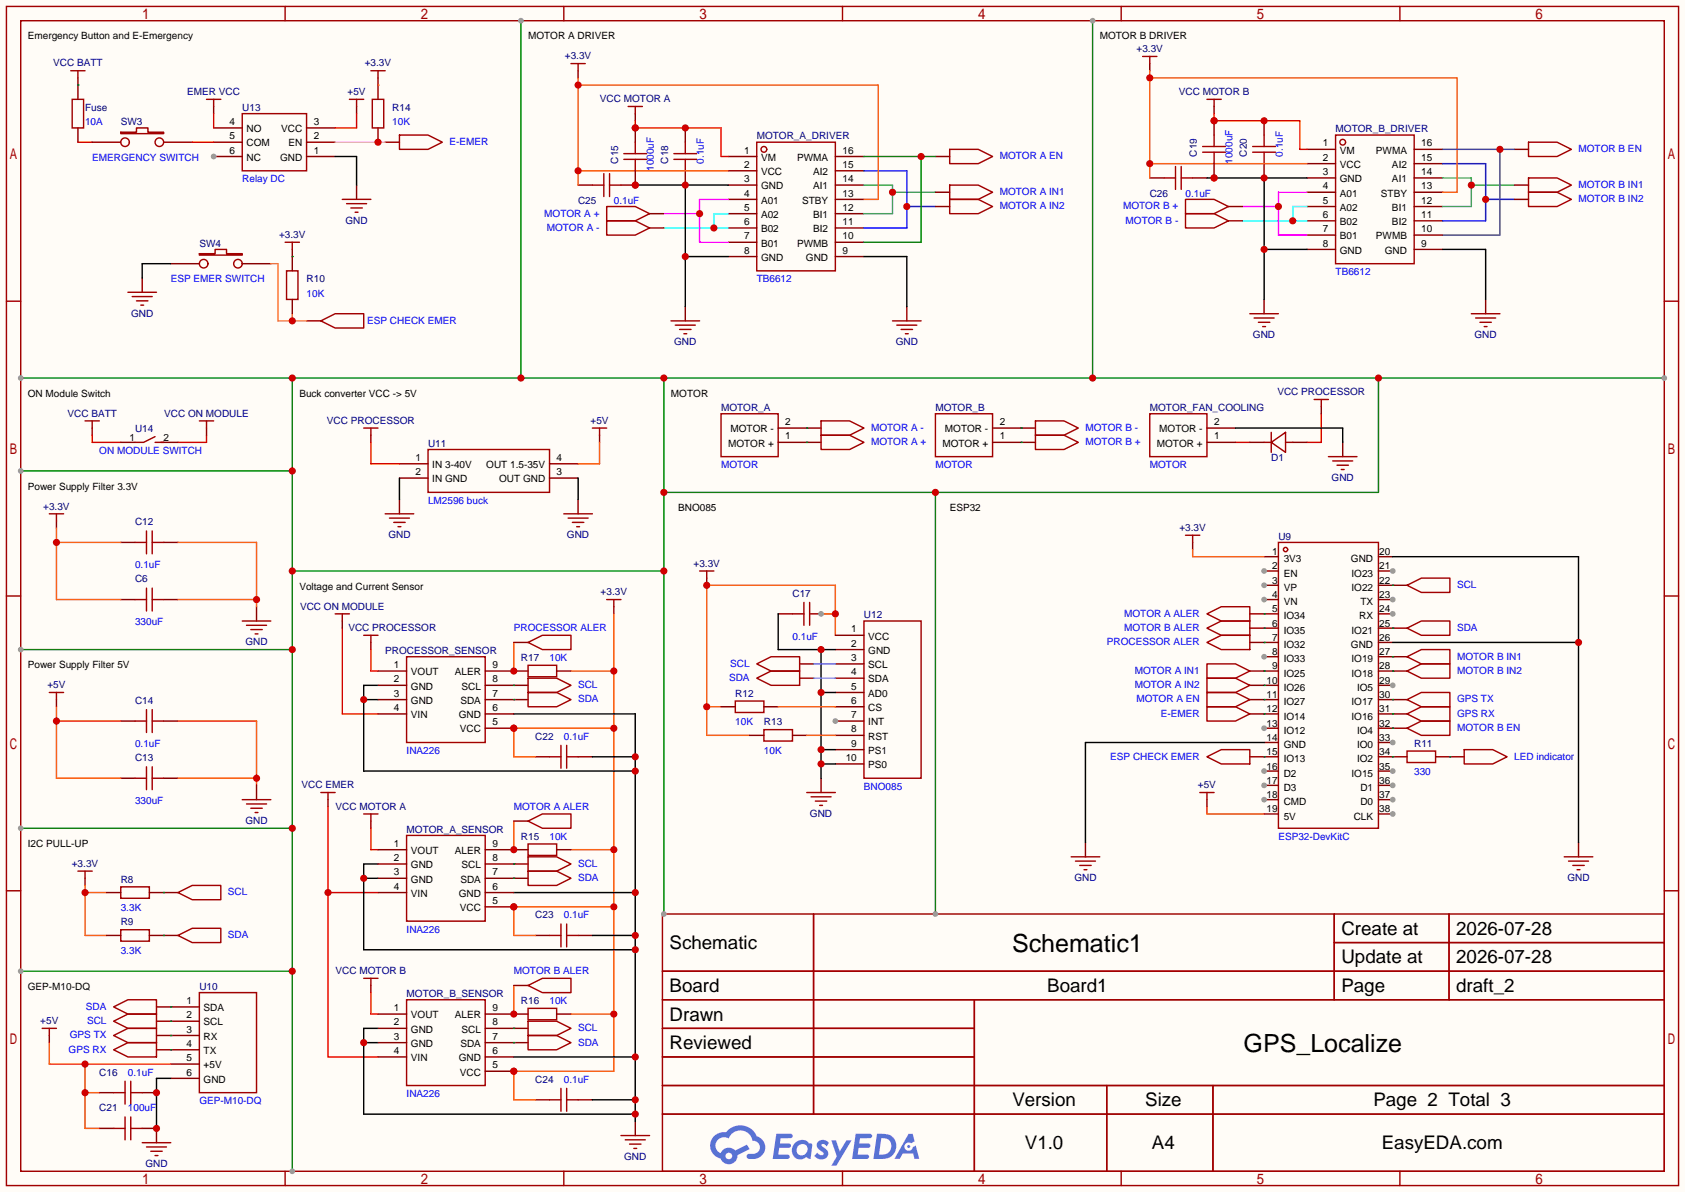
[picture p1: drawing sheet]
<svg xmlns="http://www.w3.org/2000/svg" width="299mm" height="212mm" viewBox="0 0 299 212" stroke-linecap="round" stroke-linejoin="round" font-family="sans-serif">
<path d="M0 0h299.5v211.8h-299.5z" fill="#fffcf7"/>
<g fill="none" stroke="#a10000" stroke-width=".25">
<path d="M1.1 1.1h297.2v209.6h-297.2zM3.7 3.7h292.1v204.5h-292.1zM50.7 1.1v2.6M100.2 1.1v2.6M149.7 1.1v2.6M199.3 1.1v2.6M248.8 1.1v2.6M1.1 53.5h2.6M295.8 53.5h2.5M1.1 105.9h2.6M295.8 105.9h2.5M1.1 158.3h2.6"/>
<path d="M295.8 158.3h2.5M117.7 162.4h178.1v45.8h-178.1zM117.7 172.6h178.1M117.7 177.7h178.1M144.6 162.4v35.6M173.2 177.7v30.5M237.1 162.4v15.3M237.1 167.5h58.7M257.5 162.4v15.3M117.7 182.8h55.5M117.7 192.9h178.1M117.7 187.8h55.5"/>
<path d="M117.7 198h178.1M196.7 192.9v15.3M215.6 192.9v15.3M50.7 208.2v2.5M100.2 208.2v2.5M149.7 208.2v2.5M199.3 208.2v2.5M248.8 208.2v2.5"/>
</g>
<g fill="#5487ff">
<path d="M145.5 202.8a1.3 1.3 0 0 1 1.8 .3l-.4 .6a.54 .54 0 0 0-.9-.2l.1 .2a1.58 1.58 0 0 1 1.1 1.6 1.43 1.43 0 0 1-2.5 .1l.5-.6a.64 .64 0 0 0 .5 .5 .64 .64 0 0 0 .7-.3l-.2-.2a1.6 1.6 0 0 1-1-1.6z"/>
<path d="M147.7 202.7h.9l.7 1.9 1.1-1.9h.9l-2.7 4.5h-.9l1-1.7z"/>
<path d="M138 201.5h1.6a1.31 1.31 0 0 1 1.2 .2 .4 .4 0 0 1-.3 .6h-1.8l-.1 .9h1.6a.4 .4 0 0 1 .4 .4 .4 .4 0 0 1-.4 .4h-1.7l-.2 1.2h.8a1.23 1.23 0 0 1 1.2 .2 .39 .39 0 0 1-.3 .6h-2.7z"/>
<path d="M152.1 201.5h1.6a1.32 1.32 0 0 1 1.3 .2 .39 .39 0 0 1-.4 .6h-1.7l-.2 .9h1.7a.4 .4 0 0 1 .3 .4 .4 .4 0 0 1-.4 .4h-1.7l-.2 1.2h.8a1.23 1.23 0 0 1 1.2 .2 .39 .39 0 0 1-.3 .6h-2.7z"/>
<path d="M161.5 201.5h.7l.4 1.3-.7 .4a.75 .75 0 0 0-1.1 .3 .75 .75 0 0 0 .5 1 .75 .75 0 0 0 .9-.6l.6-.3 .6 2.4h-.9l-.2-1h-1.9l-.5 1h-.9z"/>
<path d="M155.9 201.5l-.7 4.5h1.5a2.27 2.27 0 0 0 2.6-2.3 2.27 2.27 0 0 0-2.7-2.2zM156.6 202.3a1.5 1.5 0 0 1 1.8 1.5 1.5 1.5 0 0 1-1.9 1.4h-.3z"/>
<path d="M141.3 203.1a1.62 1.62 0 0 0-.4 2.1 1.62 1.62 0 0 0 2 .7l.4-.3 .3 .3 .5 .1 .3-2.5-.2-.3h-.4a1.58 1.58 0 0 0-2.5-.1zM141.9 203.6a.98 .98 0 0 1 1.5 .2 .98 .98 0 0 1-.6 1.5 .94 .94 0 0 1-1.2-.4 .94 .94 0 0 1 .3-1.3z"/>
<path d="M126.9 201.9a2.37 2.37 0 0 0 1.2 4 1.54 1.54 0 0 0 1.7 1 1.54 1.54 0 0 0 1.3-1.6l2.1-1.1-.5-.8-2 1.1a1.57 1.57 0 0 0-2.6 .4 1.5 1.5 0 0 1-.8-2.1 1.5 1.5 0 0 1 2.2-.5 2.23 2.23 0 0 1 2.3-1.4 2.23 2.23 0 0 1 2 1.8 1.16 1.16 0 0 1 1.2 1.1 1.16 1.16 0 0 1-1 1.3h-.7a.47 .47 0 0 0-.6 .3 .47 .47 0 0 0 .4 .6 2.23 2.23 0 0 0 2.3-.7 2.23 2.23 0 0 0 .4-2.3 2.16 2.16 0 0 0-1.3-1.1 3.2 3.2 0 0 0-5.4-.7l-1.2 .1zM129 205.4a.58 .58 0 0 1 1.1 0 .58 .58 0 0 1-1.1 0z"/>
<circle cx="161.5" cy="203.8" r=".28"/>
</g>
<g fill="none" stroke="#a10000" stroke-width=".25">
<path d="M227.2 96.4h17.8v50.8h-17.8z"/>
<circle cx="228.5" cy="97.7" r=".38"/>
</g>
<path d="M224.7 98.9h2.5M224.7 101.5h2.5" fill="none" stroke="#870000" stroke-width=".25"/>
<circle cx="224.7" cy="101.5" r=".51" fill="#999"/>
<path d="M224.7 104h2.5" fill="none" stroke="#870000" stroke-width=".25"/>
<circle cx="224.7" cy="104" r=".51" fill="#999"/>
<path d="M224.7 106.6h2.5" fill="none" stroke="#870000" stroke-width=".25"/>
<circle cx="224.7" cy="106.6" r=".51" fill="#999"/>
<path d="M224.7 109.1h2.5M224.7 111.6h2.5M224.7 114.2h2.5M224.7 116.7h2.5" fill="none" stroke="#870000" stroke-width=".25"/>
<circle cx="224.7" cy="116.7" r=".51" fill="#999"/>
<path d="M224.7 119.3h2.5M224.7 121.8h2.5M224.7 124.3h2.5M224.7 126.9h2.5M224.7 129.4h2.5" fill="none" stroke="#870000" stroke-width=".25"/>
<circle cx="224.7" cy="129.4" r=".51" fill="#999"/>
<path d="M224.7 132h2.5M224.7 134.5h2.5M224.7 137h2.5" fill="none" stroke="#870000" stroke-width=".25"/>
<circle cx="224.7" cy="137" r=".51" fill="#999"/>
<path d="M224.7 139.6h2.5" fill="none" stroke="#870000" stroke-width=".25"/>
<circle cx="224.7" cy="139.6" r=".51" fill="#999"/>
<path d="M224.7 142.1h2.5" fill="none" stroke="#870000" stroke-width=".25"/>
<circle cx="224.7" cy="142.1" r=".51" fill="#999"/>
<path d="M245 98.9h2.5M245 101.5h2.5M224.7 144.7h2.5" fill="none" stroke="#870000" stroke-width=".25"/>
<circle cx="247.5" cy="101.5" r=".51" fill="#999"/>
<path d="M245 104h2.5M245 106.6h2.5" fill="none" stroke="#870000" stroke-width=".25"/>
<circle cx="247.5" cy="106.6" r=".51" fill="#999"/>
<path d="M245 109.1h2.5" fill="none" stroke="#870000" stroke-width=".25"/>
<circle cx="247.5" cy="109.1" r=".51" fill="#999"/>
<path d="M245 111.6h2.5M245 114.2h2.5M245 116.7h2.5M245 119.3h2.5M245 121.8h2.5" fill="none" stroke="#870000" stroke-width=".25"/>
<circle cx="247.5" cy="121.8" r=".51" fill="#999"/>
<path d="M245 124.3h2.5M245 126.9h2.5M245 129.4h2.5M245 132h2.5" fill="none" stroke="#870000" stroke-width=".25"/>
<circle cx="247.5" cy="132" r=".51" fill="#999"/>
<path d="M245 134.5h2.5M245 137h2.5" fill="none" stroke="#870000" stroke-width=".25"/>
<circle cx="247.5" cy="137" r=".51" fill="#999"/>
<path d="M245 139.6h2.5" fill="none" stroke="#870000" stroke-width=".25"/>
<circle cx="247.5" cy="139.6" r=".51" fill="#999"/>
<path d="M245 142.1h2.5" fill="none" stroke="#870000" stroke-width=".25"/>
<circle cx="247.5" cy="142.1" r=".51" fill="#999"/>
<path d="M245 144.7h2.5" fill="none" stroke="#870000" stroke-width=".25"/>
<circle cx="247.5" cy="144.7" r=".51" fill="#999"/>
<g fill="none" stroke="#870000" stroke-width=".25">
<path d="M102.7 32.9h2.6M110.4 32.9h2.5M121.8 22.7v2.6M121.8 30.4v2.5M204.3 31.6h2.6M212 31.6h2.5M224.7 21.5v2.5M224.7 29.1v2.5M21.5 96.4h2.5M29.1 96.4h2.5M21.5 106.6h2.5M29.1 106.6h2.5"/>
<path d="M138.3 109.1h2.5M145.9 109.1h2.6M21.5 128.1h2.5M21.5 138.3h2.5M29.1 128.1h2.5M29.1 138.3h2.5M95.1 134.5h2.6M102.7 134.5h2.6M95.1 166.2h2.6M102.7 166.2h2.6M17.7 194.2h2.5M25.3 194.2h2.5"/>
<path d="M95.1 195.5h2.6M102.7 195.5h2.6M17.7 200.5h2.5M25.3 200.5h2.5"/>
</g>
<g fill="none" stroke="#a10000" stroke-width=".25">
<path d="M105.3 32.9h2M107.3 30.9v4M108.3 32.9h2.1M108.3 30.9v4M119.8 27.3h4M119.8 28.3h4M121.8 25.3v2M121.8 28.3v2.1M206.9 31.6h2M208.9 29.6v4.1M209.9 31.6h2.1M209.9 29.6v4.1"/>
<path d="M222.6 26h4.1M222.6 27.1h4.1M224.7 24v2M224.7 27.1v2M24 96.4h2M26 94.4v4M27.1 94.4v4M27.1 96.4h2M24 106.6h2M26 104.5v4.1M27.1 104.5v4.1M27.1 106.6h2"/>
<path d="M140.8 109.1h2.1M142.9 107.1v4M143.9 107.1v4M143.9 109.1h2M24 128.1h2M24 138.3h2M26 126.1v4.1M26 136.3v4M27.1 126.1v4.1M27.1 136.3v4M27.1 128.1h2M27.1 138.3h2"/>
<path d="M97.7 134.5h2M99.7 132.5v4M100.7 132.5v4M100.7 134.5h2M97.7 166.2h2M99.7 164.2v4.1M100.7 164.2v4.1M100.7 166.2h2M20.2 194.2h2M22.2 192.2v4M22.2 198.5v4.1M23.2 192.2v4"/>
<path d="M23.2 198.5v4.1M23.2 194.2h2.1M97.7 195.5h2M99.7 193.4v4.1M100.7 193.4v4.1M100.7 195.5h2M20.2 200.5h2M23.2 200.5h2.1"/>
</g>
<path d="M31.6 128.1h14v11.5M31.6 138.3h14" fill="none" stroke="#f30" stroke-width=".25"/>
<circle cx="45.6" cy="138.3" r=".63" fill="#c00"/>
<path d="M67.2 13.8v1.3M51.9 44.3v1.3M106.6 77.3v1.3M10 92.6v1.3M212 96.4v1.3M109.1 107.8v1.3M125.6 102.7v1.3M10 124.3v1.3M15.1 156.1v1.3M280.5 149.7v2.6M8.8 184v1.3" fill="none" stroke="#870000" stroke-width=".25"/>
<g fill="none" stroke="#a10000" stroke-width=".25">
<path d="M65.9 12.6h2.6M67.2 12.6v1.2M50.7 43.1h2.5M51.9 43.1v1.2M105.3 76.1h2.5M106.6 76.1v1.2M8.8 91.3h2.5M10 91.3v1.3M210.7 95.1h2.5M212 95.1v1.3M107.8 106.6h2.6M109.1 106.6v1.2"/>
<path d="M124.3 101.5h2.6M125.6 101.5v1.2M8.8 123.1h2.5M10 123.1v1.2M13.8 154.8h2.6M15.1 154.8v1.3M278 152.3h5.1M278.8 153h3.5M279.5 153.8h2.1M280.3 154.6h.5M7.5 182.8h2.5M8.8 182.8v1.2"/>
</g>
<path d="M212 97.7v1.2h12.7" fill="none" stroke="#f60" stroke-width=".25"/>
<path d="M247.5 98.9h33v50.8M247.5 114.2h33" fill="none" stroke="#000" stroke-width=".25"/>
<circle cx="280.5" cy="114.2" r=".63" fill="#c00"/>
<path d="M192.9 149.7v2.6M214.5 142.1v1.3" fill="none" stroke="#870000" stroke-width=".25"/>
<path d="M190.4 152.3h5.1M191.1 153h3.6M191.9 153.8h2M192.7 154.6h.5M213.2 140.8h2.6M214.5 140.8v1.3" fill="none" stroke="#a10000" stroke-width=".25"/>
<path d="M214.5 143.4v1.3h10.2" fill="none" stroke="#f30" stroke-width=".25"/>
<path d="M224.7 132h-31.8v17.7" fill="none" stroke="#000" stroke-width=".25"/>
<path d="M145.9 109.1h2.6M148.5 112.9v-8.9h-22.9v26.7h7.6M125.6 125.6h2.5" fill="none" stroke="#f60" stroke-width=".25"/>
<g fill="#c00">
<circle cx="125.6" cy="125.6" r=".63"/>
<circle cx="125.6" cy="104" r=".63"/>
<circle cx="148.5" cy="109.1" r=".63"/>
</g>
<circle cx="145.9" cy="109.1" r=".51" fill="#999"/>
<path d="M15.1 157.4v8.8h3.8M15.1 158.6h3.8" fill="none" stroke="#f60" stroke-width=".25"/>
<circle cx="15.1" cy="158.6" r=".63" fill="#c00"/>
<path d="M10 93.9v12.7h11.5M10 96.4h11.5" fill="none" stroke="#f60" stroke-width=".25"/>
<circle cx="10" cy="96.4" r=".63" fill="#c00"/>
<path d="M101.5 119.3h7.6M109.1 109.1v81.3h-17.8v5.1h3.8M109.1 129.4h-17.8v5.1h3.8M101.5 151h7.6M109.1 161.2h-17.8v5h3.8M101.5 180.2h7.6" fill="none" stroke="#f60" stroke-width=".25"/>
<g fill="#c00">
<circle cx="109.1" cy="161.2" r=".63"/>
<circle cx="91.3" cy="161.2" r=".63"/>
<circle cx="109.1" cy="151" r=".63"/>
<circle cx="109.1" cy="129.4" r=".63"/>
<circle cx="109.1" cy="119.3" r=".63"/>
<circle cx="91.3" cy="129.4" r=".63"/>
<circle cx="109.1" cy="180.2" r=".63"/>
<circle cx="91.3" cy="190.4" r=".63"/>
</g>
<path d="M10 125.6v12.7h11.5M10 128.1h11.5" fill="none" stroke="#f30" stroke-width=".25"/>
<circle cx="10" cy="128.1" r=".63" fill="#c00"/>
<path d="M45.6 107.8v2.6M45.6 139.6v2.5M145.9 138.3v2.5M112.9 199.3v2.5M27.8 200.5v2.6" fill="none" stroke="#870000" stroke-width=".25"/>
<g fill="none" stroke="#a10000" stroke-width=".25">
<path d="M43.1 110.4h5M43.8 111.1h3.6M44.6 111.9h2M45.3 112.6h.5M43.1 142.1h5M43.8 142.9h3.6M44.6 143.6h2M45.3 144.4h.5M143.4 140.8h5.1M144.1 141.6h3.6M144.9 142.4h2M145.7 143.1h.5"/>
<path d="M25.3 203.1h5.1M26 203.8h3.6M26.8 204.6h2M27.6 205.4h.5M110.4 201.8h5M111.1 202.6h3.6M111.9 203.3h2M112.6 204.1h.6"/>
</g>
<path d="M31.6 96.4h14v11.4M31.6 106.6h14" fill="none" stroke="#f60" stroke-width=".25"/>
<circle cx="45.6" cy="106.6" r=".63" fill="#c00"/>
<path d="M92.6 3.7v63.5M194.2 3.7v63.5M3.7 67.2h292.1M51.9 67.2v141M118 67.2v95.2M245 67.2v20.3h-127M3.7 83.7h48.2M166.2 87.5v74.9M3.7 115.4h48.2M51.9 101.5h66.1M3.7 147.2h48.2M3.7 172.6h48.2" fill="none" stroke="#008700" stroke-width=".25"/>
<g fill="#c00">
<circle cx="118" cy="87.5" r=".63"/>
<circle cx="118" cy="101.5" r=".63"/>
<circle cx="51.9" cy="101.5" r=".63"/>
<circle cx="51.9" cy="83.7" r=".63"/>
<circle cx="51.9" cy="67.2" r=".63"/>
<circle cx="92.6" cy="67.2" r=".63"/>
<circle cx="118" cy="67.2" r=".63"/>
<circle cx="194.2" cy="67.2" r=".63"/>
<circle cx="245" cy="67.2" r=".63"/>
<circle cx="166.2" cy="87.5" r=".63"/>
<circle cx="51.9" cy="115.4" r=".63"/>
<circle cx="51.9" cy="147.2" r=".63"/>
<circle cx="51.9" cy="172.6" r=".63"/>
</g>
<g fill="#999">
<circle cx="166.2" cy="162.4" r=".51"/>
<circle cx="295.8" cy="67.2" r=".51"/>
<circle cx="194.2" cy="3.7" r=".51"/>
<circle cx="92.6" cy="3.7" r=".51"/>
<circle cx="3.7" cy="67.2" r=".51"/>
<circle cx="3.7" cy="83.7" r=".51"/>
<circle cx="3.7" cy="147.2" r=".51"/>
<circle cx="3.7" cy="172.6" r=".51"/>
<circle cx="51.9" cy="208.2" r=".51"/>
<circle cx="3.7" cy="115.4" r=".51"/>
<circle cx="118" cy="162.4" r=".51"/>
</g>
<g fill="none" stroke="#a10000" stroke-width=".25">
<path d="M134.5 25.3h14v22.8h-14zM237.4 24h13.9v22.9h-13.9zM76.1 79.9h21.6v7.6h-21.6zM153.5 110.4h10.2v27.9h-10.2zM35.4 176.4h10.2v17.8h-10.2z"/>
<circle cx="135.8" cy="26.5" r=".51"/>
<circle cx="238.6" cy="25.3" r=".51"/>
</g>
<g fill="none" stroke="#870000" stroke-width=".25">
<path d="M129.4 38h5.1M129.4 35.4h5.1M129.4 32.9h5.1M129.4 30.4h5.1M129.4 27.8h5.1M148.5 38h5M148.5 35.4h5M148.5 32.9h5M148.5 30.4h5M148.5 27.8h5M232.3 39.2h5.1M232.3 36.7h5.1"/>
<path d="M232.3 34.2h5.1M232.3 31.6h5.1M232.3 29.1h5.1M232.3 26.5h5.1M251.3 39.2h5.1M251.3 36.7h5.1M251.3 34.2h5.1M251.3 31.6h5.1M251.3 29.1h5.1M251.3 26.5h5.1M129.4 45.6h5.1M129.4 43.1h5.1"/>
<path d="M129.4 40.5h5.1M148.5 45.6h5M148.5 43.1h5M148.5 40.5h5M232.3 44.3h5.1M232.3 41.8h5.1M251.3 44.3h5.1M251.3 41.8h5.1M71 85h5.1M71 82.4h5.1M97.7 85h5M97.7 82.4h5"/>
<path d="M148.5 135.8h5M148.5 133.2h5M148.5 130.7h5M148.5 128.1h5M30.4 178.9h5M30.4 191.6h5M30.4 189.1h5M30.4 186.6h5M30.4 184h5M30.4 181.5h5"/>
</g>
<circle cx="148.5" cy="128.1" r=".51" fill="#999"/>
<path d="M148.5 118h5M148.5 115.4h5M148.5 112.9h5M148.5 125.6h5M148.5 123.1h5M148.5 120.5h5" fill="none" stroke="#870000" stroke-width=".25"/>
<path d="M153.5 32.9h5.1v5.1h-5.1M158.6 34.2h7.6" fill="none" stroke="#0c9" stroke-width=".25"/>
<circle cx="158.6" cy="34.2" r=".63" fill="#c00"/>
<path d="M256.4 31.6h5.1v5.1h-5.1M261.5 32.9h7.6" fill="none" stroke="#0c9" stroke-width=".25"/>
<circle cx="261.5" cy="32.9" r=".63" fill="#c00"/>
<path d="M153.5 30.4h7.7v10.1h-7.7M161.2 36.7h5" fill="none" stroke="#00f" stroke-width=".25"/>
<circle cx="161.2" cy="36.7" r=".63" fill="#c00"/>
<path d="M256.4 29.1h7.6v10.1h-7.6M264 35.4h5.1" fill="none" stroke="#00f" stroke-width=".25"/>
<circle cx="264" cy="35.4" r=".63" fill="#c00"/>
<path d="M220.9 39.2h11.4M232.3 36.7h-2.6v2.5" fill="none" stroke="#0ff" stroke-width=".25"/>
<circle cx="229.7" cy="39.2" r=".63" fill="#c00"/>
<path d="M129.4 38h-2.5v2.5M118 40.5h11.4" fill="none" stroke="#0ff" stroke-width=".25"/>
<circle cx="126.9" cy="40.5" r=".63" fill="#c00"/>
<path d="M118 38h6.3M129.4 35.4h-5.1v7.7h5.1" fill="none" stroke="#f0f" stroke-width=".25"/>
<circle cx="124.3" cy="38" r=".63" fill="#c00"/>
<path d="M220.9 36.7h6.3M232.3 34.2h-5.1v7.6h5.1" fill="none" stroke="#f0f" stroke-width=".25"/>
<circle cx="227.2" cy="36.7" r=".63" fill="#c00"/>
<path d="M121.8 54.5v2.5M224.7 53.2v2.6M238.6 78.6v2.6" fill="none" stroke="#870000" stroke-width=".25"/>
<path d="M119.3 57h5M120 57.8h3.6M120.8 58.5h2M121.5 59.3h.5M222.1 55.8h5.1M222.9 56.5h3.5M223.6 57.3h2.1M224.4 58h.5M236.1 81.2h5.1M236.9 81.9h3.5M237.6 82.7h2M238.4 83.4h.5" fill="none" stroke="#a10000" stroke-width=".25"/>
<path d="M214.5 31.6h17.8M224.7 31.6v21.6M224.7 44.3h7.6" fill="none" stroke="#000" stroke-width=".25"/>
<g fill="#c00">
<circle cx="224.7" cy="44.3" r=".63"/>
<circle cx="224.7" cy="31.6" r=".63"/>
<circle cx="215.8" cy="31.6" r=".63"/>
</g>
<path d="M112.9 32.9h16.5M121.8 32.9v21.6M121.8 45.6h7.6" fill="none" stroke="#000" stroke-width=".25"/>
<g fill="#c00">
<circle cx="121.8" cy="45.6" r=".63"/>
<circle cx="121.8" cy="32.9" r=".63"/>
<circle cx="112.9" cy="32.9" r=".63"/>
</g>
<path d="M13.8 13.8v1.3M102.7 12.6v1.2M204.3 11.3v1.3M16.4 76.1v1.2M71 88.8v2.5M102.7 88.8v2.5" fill="none" stroke="#870000" stroke-width=".25"/>
<g fill="none" stroke="#a10000" stroke-width=".25">
<path d="M12.6 12.6h2.5M13.8 12.6v1.2M101.5 11.3h2.5M102.7 11.3v1.3M203.1 10h2.5M204.3 10v1.3M15.1 74.8h2.6M16.4 74.8v1.3M68.5 91.3h5M69.2 92.1h3.6M70 92.8h2M70.7 93.6h.5"/>
<path d="M100.2 91.3h5.1M101 92.1h3.5M101.7 92.8h2.1M102.5 93.6h.5"/>
</g>
<path d="M71 85v3.8" fill="none" stroke="#000" stroke-width=".25"/>
<path d="M13.8 25.3h2.6M16.4 77.3v1.3h5.1M36.7 77.3v1.3h-5.1M219.6 78.6h2.5M234.8 73.5v5.1h-2.5M60.8 111.6v15.3h6.4" fill="none" stroke="#f00" stroke-width=".25"/>
<path d="M102.7 13.8v19.1M102.7 15.1h53.4v20.3h-2.6M102.7 30.4h26.7" fill="none" stroke="#f60" stroke-width=".25"/>
<g fill="#c00">
<circle cx="102.7" cy="30.4" r=".63"/>
<circle cx="102.7" cy="15.1" r=".63"/>
</g>
<path d="M204.3 13.8h54.7v20.4h-2.6M204.3 12.6v19M204.3 29.1h28" fill="none" stroke="#f60" stroke-width=".25"/>
<g fill="#c00">
<circle cx="204.3" cy="13.8" r=".63"/>
<circle cx="204.3" cy="29.1" r=".63"/>
</g>
<path d="M215.8 18.9v1.3M112.9 20.2v1.3M65.9 77.3v1.3M65.9 114.2v1.2M65.9 145.9v1.3M65.9 175.1v1.3" fill="none" stroke="#870000" stroke-width=".25"/>
<path d="M111.6 18.9h2.6M112.9 18.9v1.3M214.5 17.7h2.5M215.8 17.7v1.2M64.6 76.1h2.6M65.9 76.1v1.2M64.6 112.9h2.6M65.9 112.9v1.3M64.6 144.7h2.6M65.9 144.7v1.2M64.6 173.9h2.6M65.9 173.9v1.2" fill="none" stroke="#a10000" stroke-width=".25"/>
<path d="M215.8 20.2v1.3h15.2v5h1.3M65.9 176.4v3.8h1.3" fill="none" stroke="#f00" stroke-width=".25"/>
<g fill="#c00">
<circle cx="224.7" cy="21.5" r=".63"/>
<circle cx="215.8" cy="21.5" r=".63"/>
</g>
<path d="M112.9 21.5v1.2h15.2v5.1h1.3" fill="none" stroke="#f00" stroke-width=".25"/>
<g fill="#c00">
<circle cx="112.9" cy="22.7" r=".63"/>
<circle cx="121.8" cy="22.7" r=".63"/>
</g>
<path d="M65.9 78.6v3.8h5.1M65.9 115.4v3.9h1.3M65.9 147.2v3.8h1.3" fill="none" stroke="#f00" stroke-width=".25"/>
<path d="M112.9 22.7v2.6" fill="none" stroke="#870000" stroke-width=".25"/>
<circle cx="112.9" cy="22.7" r=".63" fill="#c00"/>
<path d="M112.9 30.4v2.5" fill="none" stroke="#870000" stroke-width=".25"/>
<circle cx="112.9" cy="32.9" r=".63" fill="#c00"/>
<path d="M110.9 27.3h4M110.9 28.3h4M112.9 25.3v2M112.9 28.3v2.1" fill="none" stroke="#a10000" stroke-width=".25"/>
<path d="M215.8 21.5v2.5" fill="none" stroke="#870000" stroke-width=".25"/>
<circle cx="215.8" cy="21.5" r=".63" fill="#c00"/>
<path d="M215.8 29.1v2.5" fill="none" stroke="#870000" stroke-width=".25"/>
<circle cx="215.8" cy="31.6" r=".63" fill="#c00"/>
<path d="M213.7 26h4.1M213.7 27.1h4.1M215.8 24v2M215.8 27.1v2" fill="none" stroke="#a10000" stroke-width=".25"/>
<path d="M8.8 185.3v3.8h21.6M15.1 189.1v11.4h2.6M15.1 194.2h2.6" fill="none" stroke="#f30" stroke-width=".25"/>
<g fill="#c00">
<circle cx="15.1" cy="189.1" r=".63"/>
<circle cx="15.1" cy="194.2" r=".63"/>
</g>
<path d="M106.6 78.6v3.8h-3.9" fill="none" stroke="#f30" stroke-width=".25"/>
<path d="M153.5 45.6h7.7v8.9M256.4 44.3h7.6v8.9M102.7 85v3.8" fill="none" stroke="#000" stroke-width=".25"/>
<path d="M38 22.7h5.1M38 25.3h5.1M38 27.8h5.1M161.2 54.5v2.5M264 53.2v2.6M222.1 119.3h2.6M247.5 119.3h2.6M247.5 116.7h2.6M222.1 124.3h2.6M222.1 121.8h2.6M247.5 129.4h2.6" fill="none" stroke="#870000" stroke-width=".25"/>
<g fill="none" stroke="#a10000" stroke-width=".25">
<path d="M43.1 20.2h11.4v10.2h-11.4zM158.6 57h5.1M159.4 57.8h3.5M160.1 58.5h2.1M160.9 59.3h.5M261.5 55.8h5.1M262.3 56.5h3.5M263 57.3h2M263.8 58h.5M214.5 118h5.1l2.5 1.3-2.5 1.2h-5.1zM250.1 119.3l2.5-1.3h5.1v2.5h-5.1zM250.1 116.7l2.5-1.3h5.1v2.6h-5.1z"/>
<path d="M214.5 123.1h5.1l2.5 1.2-2.5 1.3h-5.1zM214.5 120.5h5.1l2.5 1.3-2.5 1.3h-5.1zM250.1 129.4l2.5-1.3h5.1v2.6h-5.1z"/>
</g>
<circle cx="38" cy="27.8" r=".51" fill="#999"/>
<path d="M16.4 25.3h5.1M29.1 25.3h5.1M54.5 22.7h5.1M54.5 25.3h5.1M54.5 27.8h5.1M68.5 25.3h2.5M25.3 49.4v2.5M30.4 46.9h5M43.1 46.9h5M54.5 57h2.5M21.5 78.6h2.5M29.1 78.6h2.5" fill="none" stroke="#870000" stroke-width=".25"/>
<g fill="none" stroke="#a10000" stroke-width=".25">
<path d="M21.5 23.5h2.8v-.8h2v.8h2.8v.2h-7.6zM71 24h5.1l2.5 1.3-2.5 1.2h-5.1zM22.7 51.9h5.1M23.5 52.7h3.6M24.3 53.5h2M25 54.2h.5M35.4 45.1h2.8v-.8h2.1v.8h2.8v.2h-7.7zM57 57l2.6-1.2h5v2.5h-5zM27.6 77.6l-2.1 1h-1.5M27.6 78.6h1.5"/>
<circle cx="22.2" cy="25.3" r=".76"/>
<circle cx="28.3" cy="25.3" r=".76"/>
<circle cx="36.2" cy="46.9" r=".76"/>
<circle cx="42.3" cy="46.9" r=".76"/>
</g>
<path d="M30.4 46.9h-5.1v2.5" fill="none" stroke="#000" stroke-width=".25"/>
<path d="M34.2 25.3h3.8" fill="none" stroke="#f00" stroke-width=".25"/>
<path d="M59.6 25.3h8.9" fill="none" stroke="#f6c" stroke-width=".25"/>
<path d="M48.1 46.9h1.3v10.1h5.1M51.9 55.8v1.2" fill="none" stroke="#cc0" stroke-width=".25"/>
<circle cx="51.9" cy="57" r=".63" fill="#c00"/>
<path d="M38 18.9v1.3M58.3 142.1v1.3" fill="none" stroke="#870000" stroke-width=".25"/>
<path d="M36.7 17.7h2.5M38 17.7v1.2M57 140.8h2.6M58.3 140.8v1.3" fill="none" stroke="#a10000" stroke-width=".25"/>
<path d="M58.3 158.6h8.9M58.3 143.4v44.4h8.9" fill="none" stroke="#f00" stroke-width=".25"/>
<circle cx="58.3" cy="158.6" r=".63" fill="#c00"/>
<path d="M38 20.2v2.5M63.4 20.2v2.5h-3.8" fill="none" stroke="#f00" stroke-width=".25"/>
<g fill="none" stroke="#870000" stroke-width=".25">
<path d="M63.4 18.9v1.3M63.4 32.9v2.5M115.4 38h2.6M166.2 36.7h2.6M166.2 34.2h2.6M166.2 27.8h2.6M218.3 36.7h2.6M218.3 39.2h2.6M269.1 32.9h2.6M269.1 26.5h2.6M269.1 35.4h2.6M115.4 40.5h2.6"/>
<path d="M222.1 114.2h2.6M222.1 109.1h2.6M222.1 111.6h2.6M247.5 111.6h2.6M247.5 104h2.6M222.1 134.5h2.6M222.1 126.9h2.6M247.5 126.9h2.6M247.5 124.3h2.6M257.7 134.5h2.5"/>
</g>
<g fill="none" stroke="#a10000" stroke-width=".25">
<path d="M62.1 17.7h2.5M63.4 17.7v1.2M60.8 35.4h5.1M61.6 36.2h3.6M62.4 37h2M63.1 37.7h.5M107.8 36.7h5.1l2.5 1.3-2.5 1.2h-5.1zM107.8 39.2h5.1l2.5 1.3-2.5 1.3h-5.1zM168.8 35.4h5.1l2.5 1.3-2.5 1.3h-5.1zM168.8 32.9h5.1l2.5 1.3-2.5 1.2h-5.1zM168.8 26.5h5.1l2.5 1.3-2.5 1.3h-5.1zM210.7 35.4h5.1l2.5 1.3-2.5 1.3h-5.1z"/>
<path d="M210.7 38h5.1l2.5 1.2-2.5 1.3h-5.1zM271.7 31.6h5l2.6 1.3-2.6 1.3h-5zM271.7 25.3h5l2.6 1.2-2.6 1.3h-5zM271.7 34.2h5l2.6 1.2-2.6 1.3h-5zM214.5 114.2l2.5-1.3h5.1v2.5h-5.1zM214.5 109.1l2.5-1.3h5.1v2.6h-5.1zM214.5 111.6l2.5-1.2h5.1v2.5h-5.1zM250.1 104l2.5-1.3h5.1v2.6h-5.1zM250.1 111.6l2.5-1.2h5.1v2.5h-5.1zM214.5 134.5l2.5-1.3h5.1v2.6h-5.1zM214.5 125.6h5.1l2.5 1.3-2.5 1.2h-5.1zM250.1 126.9l2.5-1.3h5.1v2.5h-5.1z"/>
<path d="M250.1 124.3l2.5-1.2h5.1v2.5h-5.1zM260.2 133.2h5.1l2.5 1.3-2.5 1.3h-5.1z"/>
</g>
<path d="M59.6 27.8h3.8v5.1" fill="none" stroke="#000" stroke-width=".25"/>
<path d="M247.5 104h.1M247.5 111.6h.1M247.5 124.3h.1M247.5 126.9h.1" fill="none" stroke="#008700" stroke-width=".25"/>
<path d="M256.4 26.5h12.7M266.6 26.5v15.3h-10.2" fill="none" stroke="#639" stroke-width=".25"/>
<circle cx="266.6" cy="26.5" r=".63" fill="#c00"/>
<path d="M153.5 27.8h12.7M163.7 27.8v15.3h-10.2" fill="none" stroke="#008700" stroke-width=".25"/>
<circle cx="163.7" cy="27.8" r=".63" fill="#c00"/>
<path d="M64.6 124.3h2.6M67.2 121.8h-2.6v15.2h48.3M91.3 126.9h21.6v72.4M105.3 134.5h7.6M64.6 156.1h2.6M67.2 153.5h-2.6v15.3h48.3M91.3 158.6h21.6M105.3 166.2h7.6M64.6 185.3h2.6M67.2 182.8h-2.6v15.2h48.3M91.3 187.8h21.6M105.3 195.5h7.6" fill="none" stroke="#000" stroke-width=".25"/>
<g fill="#c00">
<circle cx="112.9" cy="187.8" r=".63"/>
<circle cx="112.9" cy="168.8" r=".63"/>
<circle cx="64.6" cy="156.1" r=".63"/>
<circle cx="112.9" cy="166.2" r=".63"/>
<circle cx="112.9" cy="158.6" r=".63"/>
<circle cx="112.9" cy="137" r=".63"/>
<circle cx="64.6" cy="124.3" r=".63"/>
<circle cx="112.9" cy="134.5" r=".63"/>
<circle cx="112.9" cy="195.5" r=".63"/>
<circle cx="112.9" cy="198" r=".63"/>
<circle cx="64.6" cy="185.3" r=".63"/>
</g>
<path d="M138.3 109.1v6.3h10.2M145.9 115.4v22.9M145.9 123.1h2.6M145.9 133.2h2.6M145.9 135.8h2.6" fill="none" stroke="#000" stroke-width=".25"/>
<g fill="#c00">
<circle cx="145.9" cy="115.4" r=".63"/>
<circle cx="145.9" cy="123.1" r=".63"/>
<circle cx="145.9" cy="133.2" r=".63"/>
<circle cx="145.9" cy="135.8" r=".63"/>
</g>
<g fill="none" stroke="#870000" stroke-width=".25">
<path d="M142.1 118h2.6M91.3 121.8h2.6M91.3 124.3h2.6M142.1 120.5h2.6M18.9 158.6h2.6M26.5 158.6h5.1M91.3 153.5h2.6M91.3 156.1h2.6M18.9 166.2h2.6M26.5 166.2h5.1M27.8 178.9h2.6M27.8 181.5h2.6"/>
<path d="M27.8 186.6h2.6M27.8 184h2.6M91.3 182.8h2.6M91.3 185.3h2.6"/>
</g>
<g fill="none" stroke="#a10000" stroke-width=".25">
<path d="M134.5 118l2.5-1.3h5.1v2.6h-5.1zM93.9 120.5h5l2.6 1.3-2.6 1.3h-5zM93.9 123.1h5l2.6 1.2-2.6 1.3h-5zM134.5 120.5l2.5-1.2h5.1v2.5h-5.1zM21.5 157.6h5v2h-5zM31.6 158.6l2.6-1.2h5v2.5h-5zM93.9 152.3h5l2.6 1.2-2.6 1.3h-5zM93.9 154.8h5l2.6 1.3-2.6 1.3h-5zM20.2 178.9l2.5-1.2h5.1v2.5h-5.1zM21.5 165.2h5v2.1h-5zM31.6 166.2l2.6-1.2h5v2.5h-5zM20.2 181.5l2.5-1.3h5.1v2.6h-5.1z"/>
<path d="M20.2 186.6l2.5-1.3h5.1v2.5h-5.1zM20.2 184l2.5-1.2h5.1v2.5h-5.1zM93.9 181.5h5l2.6 1.3-2.6 1.2h-5zM93.9 184h5l2.6 1.3-2.6 1.3h-5z"/>
</g>
<path d="M144.7 118h3.8" fill="none" stroke="#66f" stroke-width=".25"/>
<path d="M144.7 120.5h3.8" fill="none" stroke="#69f" stroke-width=".25"/>
<path d="M29.1 158.6h.1M29.1 166.2h.1M30.4 184h.1M30.4 186.6h.1" fill="none" stroke="#008700" stroke-width=".25"/>
<path d="M30.4 191.6h-2.6v8.9" fill="none" stroke="#000" stroke-width=".25"/>
<g fill="#c00">
<circle cx="27.8" cy="194.2" r=".63"/>
<circle cx="27.8" cy="200.5" r=".63"/>
</g>
<path d="M66.2 17.7h2v5h-2z" fill="none" stroke="#a10000" stroke-width=".25"/>
<path d="M67.2 22.7v2.6" fill="none" stroke="#870000" stroke-width=".25"/>
<circle cx="67.2" cy="25.3" r=".63" fill="#c00"/>
<g fill="none" stroke="#870000" stroke-width=".25">
<path d="M67.2 15.1v2.6M51.9 45.6v2.5M51.9 53.2v2.6M138.3 76.1h7.6M138.3 78.6h7.6M176.4 76.1h7.6M176.4 78.6h7.6M214.5 76.1h5.1M214.5 78.6h5.1M128.1 125.6h2.6M133.2 130.7h2.6M135.8 125.6h2.5"/>
<path d="M140.8 130.7h2.6M247.5 134.5h2.6M255.1 134.5h2.6M86.2 161.2h5.1"/>
</g>
<path d="M50.9 48.1h2.1v5.1h-2.1zM128.1 73.5h10.2v7.7h-10.2zM145.9 74.8h5.1l2.5 1.3-2.5 1.2h-5.1zM145.9 77.3h5.1l2.5 1.3-2.5 1.3h-5.1zM166.2 73.5h10.2v7.7h-10.2zM184 74.8h5.1l2.5 1.3-2.5 1.2h-5.1zM184 77.3h5.1l2.5 1.3-2.5 1.3h-5.1zM204.3 73.5h10.2v7.7h-10.2zM130.7 124.6h5.1v2h-5.1zM135.8 129.7h5v2h-5zM250.1 133.5h5v2h-5zM72.3 148.5h13.9v15.2h-13.9z" fill="none" stroke="#a10000" stroke-width=".25"/>
<g fill="none" stroke="#008700" stroke-width=".25">
<path d="M51.9 45.6h.1M143.4 76.1h.1M143.4 78.6h.1M181.5 76.1h.1M181.5 78.6h.1M224.7 119.3h.1M224.7 109.1h.1M224.7 111.6h.1M247.5 116.7h.1M247.5 119.3h.1M224.7 121.8h.1M224.7 124.3h.1"/>
<path d="M224.7 126.9h.1M224.7 134.5h.1M247.5 134.5h.1M247.5 129.4h.1M257.7 134.5h.1M30.4 178.9h.1M30.4 181.5h.1"/>
</g>
<path d="M67.2 15.1h.1M138.3 125.6h10.2M143.4 130.7h5.1" fill="none" stroke="#f60" stroke-width=".25"/>
<circle cx="91.3" cy="161.2" r=".63" fill="#c00"/>
<path d="M86.2 129.4h5.1M67.2 158.6h5.1M67.2 156.1h5.1M67.2 153.5h5.1M67.2 151h5.1M86.2 158.6h5.1M86.2 156.1h5.1M86.2 153.5h5.1M86.2 151h5.1" fill="none" stroke="#870000" stroke-width=".25"/>
<path d="M72.3 116.7h13.9v15.3h-13.9z" fill="none" stroke="#a10000" stroke-width=".25"/>
<circle cx="91.3" cy="129.4" r=".63" fill="#c00"/>
<path d="M67.2 119.3h5.1M86.2 119.3h5.1M67.2 126.9h5.1M67.2 124.3h5.1M67.2 121.8h5.1M86.2 126.9h5.1M86.2 124.3h5.1M86.2 121.8h5.1M86.2 190.4h5.1" fill="none" stroke="#870000" stroke-width=".25"/>
<path d="M72.3 177.7h13.9v15.2h-13.9z" fill="none" stroke="#a10000" stroke-width=".25"/>
<circle cx="91.3" cy="190.4" r=".63" fill="#c00"/>
<g fill="none" stroke="#870000" stroke-width=".25">
<path d="M91.3 119.3h2.6M98.9 119.3h2.6M91.3 151h2.6M98.9 151h2.6M67.2 187.8h5.1M67.2 185.3h5.1M67.2 182.8h5.1M67.2 180.2h5.1M86.2 187.8h5.1M86.2 185.3h5.1M86.2 182.8h5.1M86.2 180.2h7.7"/>
<path d="M98.9 180.2h2.6"/>
</g>
<path d="M91.3 124.3h.1M91.3 121.8h.1M91.3 156.1h.1M91.3 153.5h.1M91.3 185.3h.1M91.3 182.8h.1" fill="none" stroke="#008700" stroke-width=".25"/>
<path d="M93.9 118.2h5v2.1h-5zM93.9 150h5v2h-5zM93.9 179.2h5v2h-5z" fill="none" stroke="#a10000" stroke-width=".25"/>
<path d="M91.3 145.9v5.1" fill="none" stroke="#f60" stroke-width=".25"/>
<circle cx="91.3" cy="151" r=".63" fill="#c00"/>
<path d="M91.3 175.1v5.1" fill="none" stroke="#f60" stroke-width=".25"/>
<circle cx="91.3" cy="180.2" r=".63" fill="#c00"/>
<path d="M91.3 114.2v5.1" fill="none" stroke="#f60" stroke-width=".25"/>
<circle cx="91.3" cy="119.3" r=".63" fill="#c00"/>
<path d="M13.8 15.1v2.6M13.8 22.7v2.6M36.7 76.1v1.2M222.1 78.6h2.6M229.7 78.6h2.6M234.8 72.3v1.2M60.8 110.4v1.2M91.3 114.2h2.6M91.3 145.9h2.6M91.3 175.1h2.6" fill="none" stroke="#870000" stroke-width=".25"/>
<g fill="none" stroke="#a10000" stroke-width=".25">
<path d="M12.8 17.7h2.1v5h-2.1zM35.4 74.8h2.6M36.7 74.8v1.3M224.7 78.6h1.2M225.9 78.6l2.6-1.8v3.6zM225.9 76.8v3.6M228.5 78.6h1.2M233.6 71h2.5M234.8 71v1.3M59.6 109.1h2.5M60.8 109.1v1.3M93.9 114.2l2.5-1.3h5.1v2.5h-5.1z"/>
<path d="M93.9 145.9l2.5-1.2h5.1v2.5h-5.1zM93.9 175.1l2.5-1.2h5.1v2.5h-5.1z"/>
</g>
<path d="M13.8 15.1h.1M224.7 114.2h.1" fill="none" stroke="#008700" stroke-width=".25"/>
<path d="M219.6 76.1h19v2.5" fill="none" stroke="#000" stroke-width=".25"/>
<g font-size="4.4">
<text x="179.9" y="169.2">Schematic1</text>
<text x="221" y="187">GPS_Localize</text>
</g>
<g font-size="3.3">
<text x="238.4" y="166.1">Create at</text>
<text x="258.8" y="166.1">2026-07-28</text>
<text x="119" y="168.7">Schematic</text>
<text x="238.4" y="171.2">Update at</text>
<text x="258.8" y="171.2">2026-07-28</text>
<text x="119" y="176.3">Board</text>
<text x="186.1" y="176.3">Board1</text>
<text x="238.4" y="176.3">Page</text>
<text x="258.8" y="176.3">draft_2</text>
<text x="119" y="181.4">Drawn</text>
<text x="119" y="186.5">Reviewed</text>
<text x="179.9" y="196.6">Version</text>
<text x="203.5" y="196.6">Size</text>
<text x="244.1" y="196.6">Page 2 Total 3</text>
<text x="182.1" y="204.2">V1.0</text>
<text x="204.7" y="204.2">A4</text>
<text x="245.6" y="204.2">EasyEDA.com</text>
</g>
<g font-size="1.8">
<text x="5" y="7">Emergency Button and E-Emergency</text>
<text x="93.9" y="7">MOTOR A DRIVER</text>
<text x="195.5" y="7">MOTOR B DRIVER</text>
<text x="40.8" y="22.2">4</text>
<text x="43.8" y="23.5">NO</text>
<text x="50" y="23.5">VCC</text>
<text x="55.8" y="22.2">3</text>
<text x="40.8" y="24.8">5</text>
<text x="40.8" y="27.3">6</text>
<text x="43.8" y="26">COM</text>
<text x="43.8" y="28.6">NC</text>
<text x="49.8" y="28.6">GND</text>
<text x="51.3" y="26">EN</text>
<text x="55.8" y="24.8">2</text>
<text x="55.8" y="27.3">1</text>
<text x="132.2" y="29.8">2</text>
<text x="132.2" y="27.3">1</text>
<text x="135.3" y="28.6">VM</text>
<text x="141.7" y="28.6">PWMA</text>
<text x="149.7" y="29.8">15</text>
<text x="149.7" y="27.3">16</text>
<text x="235.1" y="28.6">2</text>
<text x="235.1" y="26">1</text>
<text x="238.1" y="29.8">VCC</text>
<text x="238.1" y="27.3">VM</text>
<text x="244.5" y="27.3">PWMA</text>
<text x="247.4" y="29.8">AI2</text>
<text x="252.6" y="28.6">15</text>
<text x="252.6" y="26">16</text>
<text x="132.2" y="34.9">4</text>
<text x="132.2" y="32.4">3</text>
<text x="135.3" y="33.7">GND</text>
<text x="135.3" y="31.1">VCC</text>
<text x="144.5" y="33.7">AI1</text>
<text x="144.5" y="31.1">AI2</text>
<text x="149.7" y="34.9">13</text>
<text x="149.7" y="32.4">14</text>
<text x="235.1" y="33.7">4</text>
<text x="235.1" y="31.1">3</text>
<text x="238.1" y="34.9">A01</text>
<text x="238.1" y="32.4">GND</text>
<text x="245.4" y="34.9">STBY</text>
<text x="247.4" y="32.4">AI1</text>
<text x="252.6" y="33.7">13</text>
<text x="252.6" y="31.1">14</text>
<text x="132.2" y="40">6</text>
<text x="132.2" y="37.5">5</text>
<text x="135.3" y="41.3">B02</text>
<text x="135.3" y="38.7">A02</text>
<text x="135.3" y="36.2">A01</text>
<text x="142.6" y="36.2">STBY</text>
<text x="144.5" y="41.3">BI2</text>
<text x="144.5" y="38.7">BI1</text>
<text x="149.7" y="40">11</text>
<text x="149.7" y="37.5">12</text>
<text x="235.1" y="41.3">7</text>
<text x="235.1" y="38.7">6</text>
<text x="235.1" y="36.2">5</text>
<text x="238.1" y="40">B02</text>
<text x="238.1" y="37.5">A02</text>
<text x="247.4" y="40">BI2</text>
<text x="247.4" y="37.5">BI1</text>
<text x="252.6" y="41.3">10</text>
<text x="252.6" y="38.7">11</text>
<text x="252.6" y="36.2">12</text>
<text x="132.2" y="45.1">8</text>
<text x="132.2" y="42.5">7</text>
<text x="135.3" y="46.4">GND</text>
<text x="135.3" y="43.8">B01</text>
<text x="141.7" y="43.8">PWMB</text>
<text x="143.2" y="46.4">GND</text>
<text x="149.7" y="45.1">9</text>
<text x="149.7" y="42.5">10</text>
<text x="235.1" y="43.8">8</text>
<text x="238.1" y="45.1">GND</text>
<text x="238.1" y="42.5">B01</text>
<text x="244.5" y="42.5">PWMB</text>
<text x="246.1" y="45.1">GND</text>
<text x="252.6" y="43.8">9</text>
<text x="5" y="70.5">ON Module Switch</text>
<text x="53.2" y="70.5">Buck converter VCC -&gt; 5V</text>
<text x="119.3" y="70.5">MOTOR</text>
<text x="129.8" y="76.8">MOTOR -</text>
<text x="139.6" y="75.6">2</text>
<text x="167.9" y="76.8">MOTOR -</text>
<text x="177.7" y="75.6">2</text>
<text x="206" y="76.8">MOTOR -</text>
<text x="215.8" y="75.6">2</text>
<text x="23" y="78.3">1</text>
<text x="29.1" y="78.3">2</text>
<text x="73.8" y="81.9">1</text>
<text x="76.8" y="83.2">IN 3-40V</text>
<text x="86.4" y="83.2">OUT 1.5-35V</text>
<text x="98.9" y="81.9">4</text>
<text x="129.4" y="79.4">MOTOR +</text>
<text x="139.6" y="78.1">1</text>
<text x="167.5" y="79.4">MOTOR +</text>
<text x="177.7" y="78.1">1</text>
<text x="205.6" y="79.4">MOTOR +</text>
<text x="215.8" y="78.1">1</text>
<text x="5" y="87">Power Supply Filter 3.3V</text>
<text x="73.8" y="84.5">2</text>
<text x="76.8" y="85.7">IN GND</text>
<text x="88.7" y="85.7">OUT GND</text>
<text x="98.9" y="84.5">3</text>
<text x="120.5" y="90.8">BNO085</text>
<text x="168.8" y="90.8">ESP32</text>
<text x="226.1" y="98.7">1</text>
<text x="226.1" y="101.2">2</text>
<text x="228.1" y="99.9">3V3</text>
<text x="240.1" y="99.9">GND</text>
<text x="245.1" y="98.7">20</text>
<text x="245.1" y="101.2">21</text>
<text x="53.2" y="104.8">Voltage and Current Sensor</text>
<text x="226.1" y="103.7">3</text>
<text x="226.1" y="106.3">4</text>
<text x="228.1" y="102.5">EN</text>
<text x="228.1" y="105">VP</text>
<text x="228.1" y="107.5">VN</text>
<text x="240.2" y="102.5">IO23</text>
<text x="240.2" y="105">IO22</text>
<text x="241.8" y="107.5">TX</text>
<text x="245.1" y="103.7">22</text>
<text x="245.1" y="106.3">23</text>
<text x="151.3" y="112.4">1</text>
<text x="154.3" y="113.7">VCC</text>
<text x="226.1" y="108.8">5</text>
<text x="226.1" y="111.4">6</text>
<text x="226.1" y="113.9">7</text>
<text x="228.1" y="110.1">IO34</text>
<text x="228.1" y="112.6">IO35</text>
<text x="240.2" y="112.6">IO21</text>
<text x="241.6" y="110.1">RX</text>
<text x="245.1" y="108.8">24</text>
<text x="245.1" y="111.4">25</text>
<text x="245.1" y="113.9">26</text>
<text x="5" y="118.7">Power Supply Filter 5V</text>
<text x="70" y="118.7">1</text>
<text x="87.5" y="118.7">9</text>
<text x="151.3" y="117.5">3</text>
<text x="151.3" y="114.9">2</text>
<text x="154.3" y="118.7">SCL</text>
<text x="154.3" y="116.2">GND</text>
<text x="226.1" y="116.4">8</text>
<text x="226.1" y="119">9</text>
<text x="228.1" y="115.2">IO32</text>
<text x="228.1" y="117.7">IO33</text>
<text x="240.1" y="115.2">GND</text>
<text x="240.2" y="117.7">IO19</text>
<text x="245.1" y="116.4">27</text>
<text x="245.1" y="119">28</text>
<text x="70" y="123.8">3</text>
<text x="70" y="121.3">2</text>
<text x="73" y="125.1">GND</text>
<text x="73" y="122.6">GND</text>
<text x="73" y="120">VOUT</text>
<text x="80.8" y="120">ALER</text>
<text x="81.8" y="125.1">SDA</text>
<text x="82" y="122.6">SCL</text>
<text x="87.5" y="123.8">7</text>
<text x="87.5" y="121.3">8</text>
<text x="151.3" y="125.1">6</text>
<text x="151.3" y="122.6">5</text>
<text x="151.3" y="120">4</text>
<text x="154.3" y="123.8">AD0</text>
<text x="154.3" y="121.3">SDA</text>
<text x="225.1" y="121.5">10</text>
<text x="225.1" y="124.1">11</text>
<text x="228.1" y="120.2">IO25</text>
<text x="228.1" y="122.8">IO26</text>
<text x="228.1" y="125.3">IO27</text>
<text x="240.2" y="120.2">IO18</text>
<text x="240.2" y="125.3">IO17</text>
<text x="241.2" y="122.8">IO5</text>
<text x="245.1" y="121.5">29</text>
<text x="245.1" y="124.1">30</text>
<text x="70" y="126.4">4</text>
<text x="73" y="127.6">VIN</text>
<text x="81.5" y="127.6">GND</text>
<text x="81.7" y="130.2">VCC</text>
<text x="87.5" y="128.9">5</text>
<text x="87.5" y="126.4">6</text>
<text x="151.3" y="130.2">8</text>
<text x="151.3" y="127.6">7</text>
<text x="154.3" y="131.4">RST</text>
<text x="154.3" y="128.9">INT</text>
<text x="154.3" y="126.4">CS</text>
<text x="225.1" y="126.6">12</text>
<text x="225.1" y="129.1">13</text>
<text x="225.1" y="131.7">14</text>
<text x="228.1" y="127.9">IO14</text>
<text x="228.1" y="130.4">IO12</text>
<text x="240.2" y="127.9">IO16</text>
<text x="241.2" y="130.4">IO4</text>
<text x="245.1" y="126.6">31</text>
<text x="245.1" y="129.1">32</text>
<text x="245.1" y="131.7">33</text>
<text x="150.3" y="135.3">10</text>
<text x="151.3" y="132.7">9</text>
<text x="154.3" y="136.5">PS0</text>
<text x="154.3" y="134">PS1</text>
<text x="225.1" y="134.2">15</text>
<text x="225.1" y="136.8">16</text>
<text x="228.1" y="132.9">GND</text>
<text x="228.1" y="135.5">IO13</text>
<text x="241.2" y="132.9">IO0</text>
<text x="241.2" y="135.5">IO2</text>
<text x="245.1" y="134.2">34</text>
<text x="245.1" y="136.8">35</text>
<text x="225.1" y="139.3">17</text>
<text x="225.1" y="141.8">18</text>
<text x="228.1" y="138">D2</text>
<text x="228.1" y="140.6">D3</text>
<text x="228.1" y="143.1">CMD</text>
<text x="240.2" y="138">IO15</text>
<text x="241.8" y="140.6">D1</text>
<text x="241.8" y="143.1">D0</text>
<text x="245.1" y="139.3">36</text>
<text x="245.1" y="141.8">37</text>
<text x="225.1" y="144.4">19</text>
<text x="228.1" y="145.6">5V</text>
<text x="240.6" y="145.6">CLK</text>
<text x="245.1" y="144.4">38</text>
<text x="5" y="150.5">I2C PULL-UP</text>
<text x="70" y="155.6">3</text>
<text x="70" y="153">2</text>
<text x="70" y="150.5">1</text>
<text x="73" y="154.3">GND</text>
<text x="73" y="151.8">VOUT</text>
<text x="80.8" y="151.8">ALER</text>
<text x="82" y="154.3">SCL</text>
<text x="87.5" y="155.6">7</text>
<text x="87.5" y="153">8</text>
<text x="87.5" y="150.5">9</text>
<text x="70" y="158.1">4</text>
<text x="73" y="159.4">VIN</text>
<text x="73" y="156.8">GND</text>
<text x="81.5" y="159.4">GND</text>
<text x="81.7" y="161.9">VCC</text>
<text x="81.8" y="156.8">SDA</text>
<text x="87.5" y="160.7">5</text>
<text x="87.5" y="158.1">6</text>
<text x="5" y="175.9">GEP-M10-DQ</text>
<text x="33.2" y="178.4">1</text>
<text x="36.2" y="179.7">SDA</text>
<text x="70" y="179.7">1</text>
<text x="87.5" y="179.7">9</text>
<text x="33.2" y="183.5">3</text>
<text x="33.2" y="181">2</text>
<text x="36.2" y="184.8">RX</text>
<text x="36.2" y="182.2">SCL</text>
<text x="70" y="184.8">3</text>
<text x="70" y="182.2">2</text>
<text x="73" y="183.5">GND</text>
<text x="73" y="181">VOUT</text>
<text x="80.8" y="181">ALER</text>
<text x="82" y="183.5">SCL</text>
<text x="87.5" y="184.8">7</text>
<text x="87.5" y="182.2">8</text>
<text x="33.2" y="191.1">6</text>
<text x="33.2" y="188.6">5</text>
<text x="33.2" y="186.1">4</text>
<text x="36.2" y="189.9">+5V</text>
<text x="36.2" y="187.3">TX</text>
<text x="70" y="187.3">4</text>
<text x="73" y="188.6">VIN</text>
<text x="73" y="186.1">GND</text>
<text x="81.5" y="188.6">GND</text>
<text x="81.7" y="191.1">VCC</text>
<text x="81.8" y="186.1">SDA</text>
<text x="87.5" y="189.9">5</text>
<text x="87.5" y="187.3">6</text>
<text x="36.2" y="192.4">GND</text>
</g>
<g font-size="1.8" fill="#000080">
<text x="9.4" y="11.8">VCC BATT</text>
<text x="64.8" y="11.8">+3.3V</text>
<text x="100.4" y="10.5">+3.3V</text>
<text x="202" y="9.3">+3.3V</text>
<text x="33.3" y="16.9">EMER VCC</text>
<text x="61.8" y="16.9">+5V</text>
<text x="209.5" y="16.9">VCC MOTOR B</text>
<text x="15.1" y="19.7">Fuse</text>
<text x="21.5" y="22.2">SW3</text>
<text x="43.1" y="19.7">U13</text>
<text x="69.7" y="19.7">R14</text>
<text x="106.6" y="18.2">VCC MOTOR A</text>
<text x="237.4" y="23.5">MOTOR_B_DRIVER</text>
<text x="109.9" y="29.1" transform="rotate(-90 109.9 29.1)">C15</text>
<text x="118.7" y="29.1" transform="rotate(-90 118.7 29.1)">C18</text>
<text x="134.5" y="24.8">MOTOR_A_DRIVER</text>
<text x="212.7" y="27.8" transform="rotate(-90 212.7 27.8)">C19</text>
<text x="221.6" y="27.8" transform="rotate(-90 221.6 27.8)">C20</text>
<text x="204.3" y="34.9">C26</text>
<text x="61.4" y="39.8">GND</text>
<text x="102.7" y="36.2">C25</text>
<text x="35.4" y="43.8">SW4</text>
<text x="49.6" y="42.3">+3.3V</text>
<text x="54.5" y="50.2">R10</text>
<text x="23.3" y="56.3">GND</text>
<text x="119.8" y="61.3">GND</text>
<text x="159.2" y="61.3">GND</text>
<text x="222.7" y="60.1">GND</text>
<text x="262.1" y="60.1">GND</text>
<text x="227" y="70.2">VCC PROCESSOR</text>
<text x="12" y="74">VCC BATT</text>
<text x="24" y="76.8">U14</text>
<text x="29.2" y="74">VCC ON MODULE</text>
<text x="58.1" y="75.3">VCC PROCESSOR</text>
<text x="104.9" y="75.3">+5V</text>
<text x="128.1" y="73">MOTOR_A</text>
<text x="166.2" y="73">MOTOR_B</text>
<text x="204.3" y="73">MOTOR_FAN_COOLING</text>
<text x="76.1" y="79.4">U11</text>
<text x="225.9" y="81.9">D1</text>
<text x="236.7" y="85.5">GND</text>
<text x="7.7" y="90.6">+3.3V</text>
<text x="24" y="93.3">C12</text>
<text x="69" y="95.6">GND</text>
<text x="100.8" y="95.6">GND</text>
<text x="209.6" y="94.4">+3.3V</text>
<text x="227.2" y="95.9">U9</text>
<text x="123.3" y="100.7">+3.3V</text>
<text x="24" y="103.5">C6</text>
<text x="106.7" y="105.8">+3.3V</text>
<text x="140.8" y="106">C17</text>
<text x="53.3" y="108.3">VCC ON MODULE</text>
<text x="61.9" y="112.1">VCC PROCESSOR</text>
<text x="153.5" y="109.9">U12</text>
<text x="43.6" y="114.7">GND</text>
<text x="68.5" y="116.2">PROCESSOR_SENSOR</text>
<text x="92.6" y="117.5">R17</text>
<text x="8.4" y="122.3">+5V</text>
<text x="24" y="125.1">C14</text>
<text x="130.7" y="123.8">R12</text>
<text x="95.1" y="131.4">C22</text>
<text x="135.8" y="128.9">R13</text>
<text x="24" y="135.3">C13</text>
<text x="251.3" y="132.7">R11</text>
<text x="53.6" y="140.1">VCC EMER</text>
<text x="59.6" y="143.9">VCC MOTOR A</text>
<text x="212.9" y="140.1">+5V</text>
<text x="43.6" y="146.4">GND</text>
<text x="72.3" y="148">MOTOR_A_SENSOR</text>
<text x="92.6" y="149.2">R15</text>
<text x="143.9" y="145.2">GND</text>
<text x="12.8" y="154.1">+3.3V</text>
<text x="21.5" y="156.8">R8</text>
<text x="190.9" y="156.6">GND</text>
<text x="278.6" y="156.6">GND</text>
<text x="21.5" y="164.5">R9</text>
<text x="95.1" y="163.2">C23</text>
<text x="59.6" y="173.1">VCC MOTOR B</text>
<text x="35.4" y="175.9">U10</text>
<text x="72.3" y="177.2">MOTOR_B_SENSOR</text>
<text x="92.6" y="178.4">R16</text>
<text x="7.2" y="182">+5V</text>
<text x="17.7" y="191.1">C16</text>
<text x="17.7" y="197.5">C21</text>
<text x="95.1" y="192.4">C24</text>
<text x="25.8" y="207.4">GND</text>
<text x="110.9" y="206.1">GND</text>
</g>
<g font-size="1.8" fill="#00f">
<text x="15.1" y="22.2">10A</text>
<text x="69.7" y="22.2">10K</text>
<text x="16.4" y="28.6">EMERGENCY SWITCH</text>
<text x="79.9" y="25.8">E-EMER</text>
<text x="125.1" y="29.1" transform="rotate(-90 125.1 29.1)">0.1uF</text>
<text x="177.7" y="28.3">MOTOR A EN</text>
<text x="219.1" y="29.1" transform="rotate(-90 219.1 29.1)">1000uF</text>
<text x="228" y="27.8" transform="rotate(-90 228 27.8)">0.1uF</text>
<text x="280.5" y="27.1">MOTOR B EN</text>
<text x="43.1" y="32.4">Relay DC</text>
<text x="116.2" y="30.4" transform="rotate(-90 116.2 30.4)">1000uF</text>
<text x="177.7" y="34.7">MOTOR A IN1</text>
<text x="210.7" y="34.9">0.1uF</text>
<text x="280.5" y="33.4">MOTOR B IN1</text>
<text x="280.5" y="35.9">MOTOR B IN2</text>
<text x="96.7" y="38.5">MOTOR A +</text>
<text x="97.2" y="41">MOTOR A -</text>
<text x="109.1" y="36.2">0.1uF</text>
<text x="177.7" y="37.2">MOTOR A IN2</text>
<text x="199.6" y="37.2">MOTOR B +</text>
<text x="200" y="39.8">MOTOR B -</text>
<text x="30.4" y="50.2">ESP EMER SWITCH</text>
<text x="54.5" y="52.7">10K</text>
<text x="134.5" y="50.2">TB6612</text>
<text x="237.4" y="48.9">TB6612</text>
<text x="65.2" y="57.5">ESP CHECK EMER</text>
<text x="154.8" y="76.6">MOTOR A -</text>
<text x="192.9" y="76.6">MOTOR B -</text>
<text x="17.7" y="80.6">ON MODULE SWITCH</text>
<text x="128.1" y="83.2">MOTOR</text>
<text x="154.8" y="79.1">MOTOR A +</text>
<text x="166.2" y="83.2">MOTOR</text>
<text x="192.9" y="79.1">MOTOR B +</text>
<text x="204.3" y="83.2">MOTOR</text>
<text x="76.1" y="89.5">LM2596 buck</text>
<text x="24" y="101">0.1uF</text>
<text x="259" y="104.5">SCL</text>
<text x="24" y="111.1">330uF</text>
<text x="91.3" y="112.1">PROCESSOR ALER</text>
<text x="140.8" y="113.7">0.1uF</text>
<text x="199.8" y="109.6">MOTOR A ALER</text>
<text x="199.8" y="112.1">MOTOR B ALER</text>
<text x="259" y="112.1">SDA</text>
<text x="97.7" y="117.5">10K</text>
<text x="129.8" y="118.5">SCL</text>
<text x="196.7" y="114.7">PROCESSOR ALER</text>
<text x="201.7" y="119.8">MOTOR A IN1</text>
<text x="259" y="119.8">MOTOR B IN2</text>
<text x="259" y="117.2">MOTOR B IN1</text>
<text x="102.7" y="122.3">SCL</text>
<text x="102.7" y="124.8">SDA</text>
<text x="129.6" y="121">SDA</text>
<text x="201.7" y="122.3">MOTOR A IN2</text>
<text x="202" y="124.8">MOTOR A EN</text>
<text x="259" y="124.8">GPS TX</text>
<text x="100.2" y="131.4">0.1uF</text>
<text x="130.7" y="128.9">10K</text>
<text x="206.3" y="127.4">E-EMER</text>
<text x="259" y="129.9">MOTOR B EN</text>
<text x="259" y="127.4">GPS RX</text>
<text x="24" y="132.7">0.1uF</text>
<text x="72.3" y="134">INA226</text>
<text x="135.8" y="134">10K</text>
<text x="197.3" y="135">ESP CHECK EMER</text>
<text x="251.3" y="137.8">330</text>
<text x="269.1" y="135">LED indicator</text>
<text x="24" y="142.9">330uF</text>
<text x="91.3" y="143.9">MOTOR A ALER</text>
<text x="153.5" y="140.3">BNO085</text>
<text x="97.7" y="149.2">10K</text>
<text x="227.2" y="149.2">ESP32-DevKitC</text>
<text x="102.7" y="154.1">SCL</text>
<text x="21.5" y="161.9">3.3K</text>
<text x="40.5" y="159.1">SCL</text>
<text x="102.7" y="156.6">SDA</text>
<text x="40.5" y="166.8">SDA</text>
<text x="72.3" y="165.7">INA226</text>
<text x="100.2" y="163.2">0.1uF</text>
<text x="21.5" y="169.5">3.3K</text>
<text x="91.3" y="173.1">MOTOR B ALER</text>
<text x="15.3" y="179.5">SDA</text>
<text x="97.7" y="178.4">10K</text>
<text x="12.4" y="184.5">GPS TX</text>
<text x="15.5" y="182">SCL</text>
<text x="102.7" y="183.3">SCL</text>
<text x="102.7" y="185.8">SDA</text>
<text x="12.2" y="187.1">GPS RX</text>
<text x="22.7" y="191.1">0.1uF</text>
<text x="22.7" y="197.5">100uF</text>
<text x="35.4" y="196.2">GEP-M10-DQ</text>
<text x="72.3" y="194.9">INA226</text>
<text x="100.2" y="192.4">0.1uF</text>
</g>
</svg>
